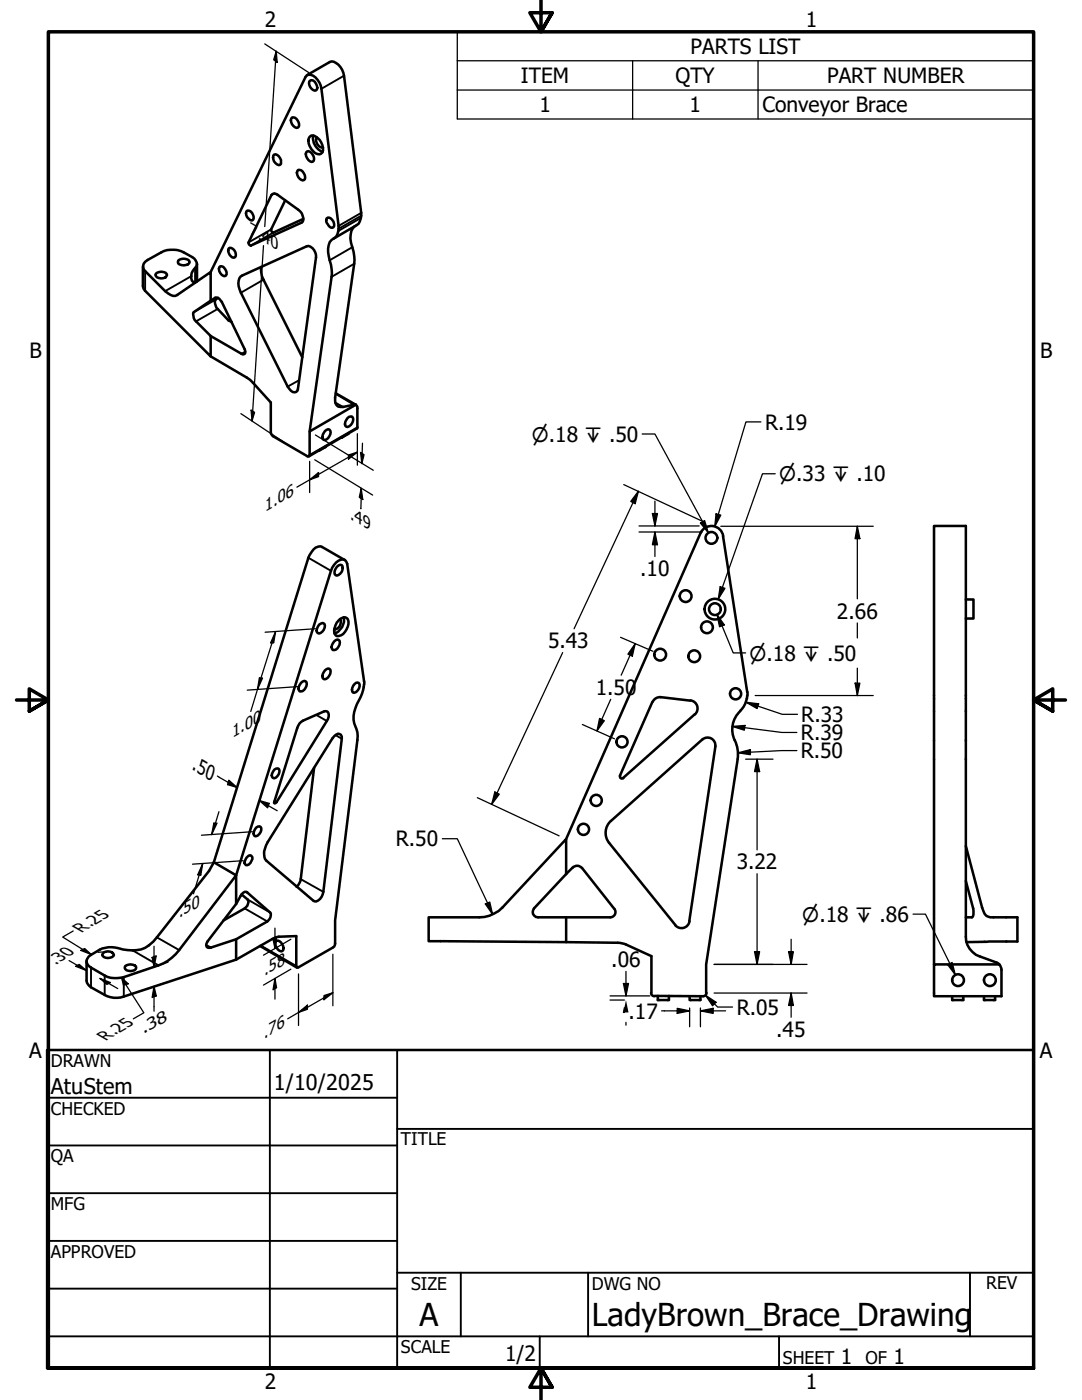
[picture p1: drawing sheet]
<svg xmlns="http://www.w3.org/2000/svg" width="216mm" height="279mm" viewBox="0 0 216 279" stroke-linecap="round" stroke-linejoin="round" font-family="sans-serif">
<!-- layer: Visible (ANSI) -->
<g fill="none" stroke="#000" stroke-width=".51">
<path d="M61.3 15l4.5-2.6a1.48 1.48 0 0 1 1.7 .5 3.8 3.8 0 0 1 1.1 2.2l3.5 28a2.35 2.35 0 0 1-1 1.9l-4.4 2.6M61.9 16.1a1.31 1.31 0 0 1 1.3 1.7l-.1 .2a1.3 1.3 0 0 1-1.2-1.9zM54.4 38.7l.3-.1 .7 .3 4.1 2.9a2.17 2.17 0 0 1 .9 2.5l-10.4 4.7a.57 .57 0 0 1-.4-.6zM54.7 30.9a1.37 1.37 0 0 1 1.2 2 1.37 1.37 0 0 1-1.2-2zM58.3 23.4a1.37 1.37 0 0 1 1.1 2.1 1.33 1.33 0 0 1-1.1-2.1zM59.5 33.9a1.37 1.37 0 0 1 1.1 2 1.33 1.33 0 0 1-1.1-2zM61.1 30.4l.2-.2a1.37 1.37 0 0 1 1.1 2.1 1.4 1.4 0 0 1-1.3-1.9zM61.8 27.3a1.03 1.03 0 0 1 1.5 .2 2.71 2.71 0 0 1 1 2.9 1.07 1.07 0 0 1-1.8-.2 2.37 2.37 0 0 1-.7-2.9zM62.5 27.1a2.84 2.84 0 0 0 1.9 3.2M63.2 27.4a1.36 1.36 0 0 0 1.3 2M28.5 53.2v3.9l.2 .6 13.3 13.4v-4M31.1 54.6a1.49 1.49 0 0 1 2.2 .3 1.34 1.34 0 0 1-2.3 0z"/>
<path d="M35.6 52a1.52 1.52 0 0 1 2.2 .3 1.53 1.53 0 0 1-2.2 .3zM38.9 56.5a1.55 1.55 0 0 1-.4-2.5 1.65 1.65 0 0 0 .7-1.6l-.1-.4a6.4 6.4 0 0 0-5.8-2.1l-1.1 .5-2.7 1.5a1.35 1.35 0 0 0-.5 2.2l4 4a2.77 2.77 0 0 0 2 1l7-4.8v5.7M39.3 52.6v3.6M42 54.3l19-38.9a1.16 1.16 0 0 1 1.9 0 3.8 3.8 0 0 1 1.2 2.3l3.5 27.4a2.63 2.63 0 0 1-1.4 2.8 4.1 4.1 0 0 0-.4 4 7.7 7.7 0 0 1 .4 3.3l-4.4 30.9M43.5 59.4l-.5 .4a1.84 1.84 0 0 0 .4 1.9l2.2 2.2 .6 .4M43.9 53.1a1.35 1.35 0 0 1 1.2 1.9l-.3 .1a1.33 1.33 0 0 1-.9-2zM45.8 49.5a1.29 1.29 0 0 1 1.1 1.8 .8 .8 0 0 1-1.1-.5 .97 .97 0 0 1 0-1.3zM48 55.2l13.2-6.1a1.86 1.86 0 0 1 1.9 2.3l-3.7 26.3a.71 .71 0 0 1-1 .5l-.4-.2-.6-.8-9.3-18.8a2.97 2.97 0 0 1-.1-3.2zM49.3 42a1.29 1.29 0 0 1 1.2 1.9 .83 .83 0 0 1-1.2-.5 .97 .97 0 0 1 0-1.4zM52.1 53.3a4.3 4.3 0 0 0 .5 2.5l7.7 15.5M56.9 40l-2.8 5.8a.57 .57 0 0 0 .4 .6l6-2.7M65.2 43.6l.2-.2a1.38 1.38 0 0 1 1.1 1.9l-.2 .2a1.71 1.71 0 0 1-1.1-1.9z"/>
<path d="M70.8 45.1a3.8 3.8 0 0 0-.5 4.2 7.7 7.7 0 0 1 .4 3.3l-3.8 26.8a1.4 1.4 0 0 0 1 1.8l3.1-.4M42 71.1l7.3 4.3 1.2 1 3.5 3.9 .1 6.3 .4 .5 6.8 4h.2l.3-.3v-4.7l9.2-5.3M42 60l.9-.6a.9 .9 0 0 1 1.1 .5l4.8 9.7a.67 .67 0 0 1-.3 1.1l-6.5-3.6M42 60l-3.3 2.3-.2 .4a1.75 1.75 0 0 0 .6 1.4l2.9 3M67 78.5l4 2.3M64.8 86l.7-.3a.79 .79 0 0 1 .5 .6 .79 .79 0 0 1-.3 .8 .85 .85 0 0 1-1.3 .5 1.58 1.58 0 0 1 .4-1.6zM65 89.2l-1.3 .7M69.3 83.4l.4-.2 .5-.1a1.33 1.33 0 0 1-1.1 2.1 1.14 1.14 0 0 1 .2-1.8zM69.5 86.6l-1.4 .7M71 80.8l.3 .4v4.3l-9.6 5.6M67.2 113.1l.7-.4 .3 .1a1.37 1.37 0 0 1-1.2 2 1.14 1.14 0 0 1 .2-1.7zM68.8 111.8l-4.5-2.6a1.68 1.68 0 0 0-2.1 1l-.7 1.1-18.8 60.8"/>
<path d="M144.3 107l4.8 31.1M144.3 107a2.38 2.38 0 0 0-2-2 2.38 2.38 0 0 0-2.5 1.4l-26.8 61M192.7 119.6h1.5v3.8h-1.5M60.1 136.3l.6-.4 .3 .1a1.37 1.37 0 0 1-1.2 2 1.17 1.17 0 0 1 .3-1.7zM63.7 124.7l.6-.4 .3 .1a1.3 1.3 0 0 1-1.2 2 1.14 1.14 0 0 1 .3-1.7zM64.8 133.8l.7-.4 .2 .1a1.37 1.37 0 0 1-1.1 2 1.17 1.17 0 0 1 .2-1.7zM66.7 128l.6-.4 .3 .1a1.37 1.37 0 0 1-1.2 2 1.17 1.17 0 0 1 .3-1.7zM67.6 123.8a1.19 1.19 0 0 1 1.8-.2 2.82 2.82 0 0 1-1.8 3.3 .81 .81 0 0 1-.9-1 3.5 3.5 0 0 1 .9-2.1zM67.8 123.6a1.37 1.37 0 0 1-1.1 2M68.6 123.2a2.84 2.84 0 0 1-1.9 3.2M70.7 136.5l.4-.2h.5a1.37 1.37 0 0 1-1.1 1.9 1.17 1.17 0 0 1 .2-1.7zM137.7 139.8l-5.9-.7a1.56 1.56 0 0 0-1.6 1"/>
<path d="M137.8 139.8a1.62 1.62 0 0 1 1.3 1.1 1.62 1.62 0 0 1-.4 1.7l-14.4 12.7M149 139.4l-.5 1.4-.8 1.1M149.1 138.8l-.1 .6M149.1 138.1v.7M54.7 153.6l.4-.2h.5a1.3 1.3 0 0 1-1.1 1.9 .9 .9 0 0 1 0-1.3zM59.8 144.4l.7-.6 4.5-1.9a.74 .74 0 0 1 .6 1l-.4 1-10 16.2-.4 .2-.1-.1 4.6-14.9zM62.7 153.2l-2.7 22.3-.2 .7-.6 .8M66.7 146.9l.7-.5 .4 .1 .2 .1 .2 .4v.4l-3.7 30.6a1.98 1.98 0 0 1-1.7 1.9l-9.7-8.1a2.93 2.93 0 0 1 0-3.1zM130.2 140.1l-6.5 14.7a.41 .41 0 0 0 .2 .5 .41 .41 0 0 0 .5 0M140.1 147.6l-18.2 16.2a3.2 3.2 0 0 0-.3 4.4M140.2 147.6a1.56 1.56 0 0 1 1.7-.2 1.56 1.56 0 0 1 .8 1.6M142.7 149l-5.2 34.8"/>
<path d="M146.6 147.7l.6 1.9v1.9M147.2 151.5l-6.3 41v5.7M147.7 141.9a5 5 0 0 0-1.1 5.9M42.7 172.1l-1 1.7-10.4 13.3a6 6 0 0 1-6.8 2.4 6.2 6.2 0 0 0-6.8 1.4 1.3 1.3 0 0 0 .5 2.2l2.7 1.6a5.3 5.3 0 0 0 3.8 .3l6.9-2.3a8.5 8.5 0 0 0 4.2-3.1l11.3-14.9v5.7M42.7 172.1l4.4 2.6 18.9-60.8a2.93 2.93 0 0 1 2.5-2.3l.3 .2 .5 .7 3.3 23.5a7.8 7.8 0 0 1-1.4 4.5 5.3 5.3 0 0 0-.1 5l.2 .6v1.6l-4.4 36v4.6l-.2 .6-7.3 4.2-.2-.1-.1-.2v-6l-3.5 .1-1.2 .5-7.3 4.1M48.2 178.5l1.2 1a1.46 1.46 0 0 1-.6 1.8l-4.2 2.4M49.3 171l.4-.2 .3-.1 .2 .1a1.03 1.03 0 0 1-.2 1.4l-.7 .5h-.2l-.2-.2a1.51 1.51 0 0 1 .4-1.5zM51.1 165.2l.7-.3a.72 .72 0 0 1 .2 1.2 1.14 1.14 0 0 1-1.1 .8 1.14 1.14 0 0 1 .2-1.7zM113 174.4v-7l-12.7 13.7a6.8 6.8 0 0 1-4.7 2h-10.1v4.7l27.5 .2v-4.9M113 174.4l-6.4 6.9a1.06 1.06 0 0 0-.2 1.2 1.06 1.06 0 0 0 1 .6h14.3M114.2 173.2l-1.2 1.2M114.3 173.2a1.28 1.28 0 0 1 1.8 0l6.5 8.2a1.05 1.05 0 0 1 .1 1.1 1.05 1.05 0 0 1-.9 .6"/>
<path d="M121.5 168.2l13.2 16.4M192.7 168.8l3.3 12.3a2.15 2.15 0 0 0 1.6 2h5.4v4.8l-10.2 .1M192.7 175.8l1.5 5.5v.8a.97 .97 0 0 1-.3 1h-1.2M20.5 190.3a1.39 1.39 0 0 1 2.2 .3 1.4 1.4 0 0 1-2.3 0zM25 192.8a1.72 1.72 0 0 1 2.1 0l.1 .3a1.28 1.28 0 0 1-2.3 0zM47.1 187.5v4l-22.4 7.4a4.6 4.6 0 0 1-3.8-.3l-2.7-1.6a1.89 1.89 0 0 1-.9-1.3v-3.9M47.1 180.4a4 4 0 0 1 1.7-2.4l.5 .1 4.6 4a1.46 1.46 0 0 1-.6 1.8l-6.2 3.6M47.1 180.4l-5.7 7.5a.83 .83 0 0 0 0 1.2h.7l5-1.6M51.9 188.8l7.3 4.3M55 188l.2-.2a1.37 1.37 0 0 1 1.1 2 1.4 1.4 0 0 1-1.3-1.8zM113 188l10.3 .2 1.7 .3M125 188.5l5 2.3v7.3"/>
<path d="M129.9 198.2a.67 .67 0 0 0 .7 .6M130.6 198.8h9.7M131.3 198.8v.8h2.2v-.8M137.6 183.8a1.62 1.62 0 0 1-1.2 1.4 1.62 1.62 0 0 1-1.7-.6M137.6 198.8v.8h2.2v-.8M141 198.2a.67 .67 0 0 1-.7 .6M186.4 192.5v-87.5h6.3v81.9a4.1 4.1 0 0 0 2.8 4l3.6 1.3 .3 .3h-13v6.3h13.4v-5.3M190 198.8v.8h2.2v-.8M196.3 198.8v.8h2.3v-.8M199.4 192.5l.3 .5 .1 .6"/>
<circle cx="136.8" cy="119" r="1.17"/>
<circle cx="142" cy="107.3" r="1.17"/>
<circle cx="131.7" cy="130.7" r="1.17"/>
<circle cx="138.5" cy="131" r="1.17"/>
<circle cx="141.1" cy="125.2" r="1.17"/>
<circle cx="142.7" cy="121.6" r="1.17"/>
<circle cx="142.7" cy="121.6" r="2.06"/>
<circle cx="146.8" cy="138.5" r="1.11"/>
<circle cx="119" cy="159.7" r="1.11"/>
<circle cx="124.1" cy="148.1" r="1.11"/>
<circle cx="116.4" cy="165.5" r="1.11"/>
<circle cx="191.2" cy="195.6" r="1.17"/>
<circle cx="197.5" cy="195.6" r="1.17"/>
</g>
<!-- layer: Visible Narrow (ANSI) -->
<g fill="none" stroke="#000" stroke-width=".38">
<path d="M68.6 15.1l-4.5 2.6M54.8 38.6l-.6 .3M29 54.1v3.9M38.2 55.1l-5.2 3M38.9 53.5v3M43 59.8l-4.3 2.5M52.6 55.8l-4.5 2.6M54.1 45.8l-4.5 2.6M54.5 46.4l-4.5 2.6M60.3 44.4h-.2M70.3 49.3l-4.5 2.6M70.7 52.6l-4.5 2.6"/>
<path d="M72 43.5l-4.5 2.6M72.1 43.1l-4.5 2.6M72.1 42.5l-4.5 2.6M43.4 61.7l-4.3 2.4M49 70.2l-.8 .4M59.7 75.9l-2.3 1.3M67 78.6l3.6 2.2M65 89.2h.1M66.9 80.3l1.6 .9M68.3 87.2v.1M71.3 85.3l-9.5 5.5M61.5 111.3l4.5 2.6"/>
<path d="M54.7 159.9l.5 .2M63.1 142.7l2.1 1.2M66.9 146.7l1.3 .7M49.2 178l.1 .1M49.4 179.5l4.5 2.6M60 175.5l4.5 2.5M18.2 193.1v3.9M20.9 194.7v3.9M24.7 195v3.9M26.5 189.7l5.1 3M31.3 187.1l4.5 2.5M41.1 188.6l1 .5"/>
<path d="M48.8 181.3l4.5 2.6M52.1 188.7l7 4.1"/>
</g>
<g fill="#000">
<circle cx="42.9" cy="59.4" r=".19"/>
<circle cx="63.8" cy="89.9" r=".19"/>
<circle cx="69.4" cy="86.6" r=".19"/>
</g>
<!-- layer: Symbol (ANSI) -->
<g fill="none" stroke="#000" stroke-width=".25">
<path d="M91.2 12.1v-5.7h115v5.7M91.2 12.1h115v5.9M91.2 12.1v11.6h115v-5.7M91.2 18h115M126.2 12.1v11.6M151.3 12.1v11.6M128.1 86.6h2.6l10.7 19.8M154.7 94.6h-2.6l-8.8 25M139.8 104.4l.8-.5 .8 2.5zM143.7 117.1l1 .3-1.4 2.2zM143.1 122.6l1.4 2.1-.9 .4zM143.1 122.6l3.2 7.7h2.5"/>
<path d="M182.2 182.4h2.5l5.9 12.2M189.1 192.5l.9-.4 .6 2.5z"/>
</g>
<!-- layer: Border (ANSI) -->
<path d="M107.9 0v6.4l-2.2-3.9h4.5l-2.3 3.9 2.3-3.9M3.3 139.7h6.4l-3.9-2.2v4.4l3.9-2.2-3.9 2.2M212.6 139.7h-6.4l3.9-2.2v4.4l-3.9-2.2 3.9 2.2M9.7 273v-266.6h196.5v266.6h-196.5h196.5M110.2 276.9l-2.3-3.9 2.3 3.9h-4.5l2.2-3.9v6.4" fill="none" stroke="#000" stroke-width=".7"/>
<!-- layer: Title (ANSI) -->
<g fill="none" stroke="#000" stroke-width=".38">
<path d="M9.4 219.1h69.8M53.8 209.5v63.5M79.2 209.5v63.5M9.4 228.6h69.8M9.4 238.1h69.8M79.2 225.3h127M9.4 247.6h69.8M9.4 257.2h69.8M79.2 254h127M91.9 254v12.7M117.3 254v12.7M193.5 254v12.7"/>
<path d="M9.4 266.7h196.8M107.7 266.7v6.3M155.4 266.7v6.3"/>
</g>
<path d="M9.4 209.5h196.8v63.5h-196.8z" fill="none" stroke="#000" stroke-width=".51"/>
<!-- layer: Symbol (ANSI) -->
<path d="M139.8 104.4l.8-.5 .8 2.5zM143.7 117.1l1 .3-1.4 2.2zM143.1 122.6l1.4 2.1-.9 .4zM189.1 192.5l.9-.4 .6 2.5z" fill="#000"/>
<!-- layer: Dimension (ANSI) -->
<g fill="none" stroke="#000" stroke-width=".25">
<path d="M52.8 8.8l8.8 5.7M55.1 10.2l.2 2.2-.7-.5zM55.1 10.2l-2.3 35M52.6 49l-2.3 35M48.1 82.5l8.7 5.8M50.1 81.9l.7 .4-.5 1.7zM61.8 95.8l1.8-1.5v.8zM61.8 92.1v6.2M62.8 91.8l11.6 7M62.9 86.8l11.6 7.1M69.5 90.8l1.8-.6-1.8 1.4zM71.3 90.2l-12.1 7"/>
<path d="M71.3 86.6v6.2M71.9 90.3l.7 .4-.4 1.8zM72.1 97.5l.3 2.2-.7-.4zM72.1 97.5l-.1 4M72.3 88.5l-.1 4M124.5 96.7l15.9 7.4M127.4 98l-.7 2.5-.8-.4zM127.4 98l-12.8 27.5M151.8 84.2h-3l-6.2 20.9M127.5 106.2h12.6M127.5 105h12M130.2 102.5h1l-.5 2.5z"/>
<path d="M130.7 106.2l.5 2.5h-1zM130.7 100v5M130.7 106.2v4.9M142.9 102.6l.9 .2-1.2 2.3zM143.8 105h30.4M171.1 105l.5 2.5h-1zM171.1 105v14.5M51.8 135.3h.6l-1 2.3zM55 126l-.4 2.3h-.6zM55 126l-5 16M59.4 137l-10.1 .7M62.9 125.5l-10 .7"/>
<path d="M112.3 130.2l-14.2 30.3M121.9 139.6l-2.8 6.3M123.8 127.2l6.5 2.8M126.7 128.5l-.5 2.4-.9-.3zM126.7 128.5l-2.7 6.2M150.7 138.8h23.5M170.6 136.3h1l-.5 2.5zM171.1 124.3v3M171.1 133.3v5.5M43.4 154.9l3.9 2.3M45.7 155.7l1.6 1.5-1.9-.6zM51.8 159.8l1.9 .5-.3 .9z"/>
<path d="M51.8 159.8l3.5 2M95.2 159.2l16.4 7.6M98.7 158.1l.9 .4-1.5 2zM116.2 144.6l6.4 2.8M119.6 143.4l1 .4-1.5 2.1zM146.1 145l2.6-.2-.2 .9zM146.1 145l9.9 1.2h3M147.3 150.2l2.4-.6v1zM148.8 151.5h5.4M148.8 140.1l2.6 .4-.3 .9zM148.8 140.1l7.3 2.5h3M151.1 151.5l.5 2.5h-1z"/>
<path d="M151.1 151.5v18.1M159 149.8h-3l-8.7 .4M40.4 172.3l-.3 2.3h-.7zM40.4 172.3l-1.8 6.1M42.7 164.3h.6l-1.1 2.3zM43.7 162l-1.5 4.6M48.5 171.8l-10.1 .7M50.4 166l-10.2 .7M88.3 167.4h2.9l7.1 15.1M151.1 174.4v18.1M13.8 191.7l3.4 2M14.6 185.8l-2.1 1.2 5.7 3.5"/>
<path d="M15.1 192.8l.7-.3 1.4 1.2zM16.1 189.7l.8-.4 1.3 1.2zM19.6 190.1h1.6M19.9 195.3l2.1 .8-.7 .4zM19.9 195.3l3.6 2M24.3 195.1l1.3 1.2-1 .3zM24.3 195.1l4.4 7-2.1 1.2M30.4 191.1l.8-.3-.5 2.2zM30.7 196.8l.5 2-.8 .3zM30.7 188.8v4.2M30.7 196.8v5M33.5 196l-7.4 2.4"/>
<path d="M33.5 192l-7.4 2.5M54.5 187.5l.7-.4-.3 2.2zM54.9 195.3l.3 1.8-.7 .4zM54.9 185.2v4.1M54.9 195.3v4.1M58 187.5l-5.4 3.1M58 193.4l-5.4 3.2M59.6 194.4v10.3M64.6 198.7l1.8-.6-1.8 1.4zM66.4 198.1l-9 5.2M66.4 190.4v10.3M96.8 180.4l.9-.4 .6 2.5z"/>
<path d="M121.7 198.8h8M121.7 199.6h2.9M124.4 196.3h1l-.5 2.5zM124.9 193.9v4.9M140.8 198.6l2.1 1.4-.7 .7zM140.8 198.6l2.4 2.4h3M142.5 192.5h18.5M142.5 198.2h18.5M150.6 189.9h1l-.5 2.6zM157.4 189.9h.9l-.4 2.6zM157.9 198.2l.4 2.5h-.9zM157.9 187.5v5"/>
<path d="M157.9 198.2v4.8M59.6 202.1l1.7-1.5v.8zM124.6 201.1l-.2 1h.2M124.9 204v.6M132 201.7h5.6M135.1 201.2l2.5 .5-2.5 .5zM137.6 201.2v3.7M139.8 201.7l2.5-.5v1zM139.8 201.7h5M139.8 201.2v3.7"/>
</g>
<g fill="#000">
<path d="M55.1 10.2l.2 2.2-.7-.5zM50.1 81.9l.7 .4-.5 1.7zM61.8 95.8l1.8-1.5v.8zM69.5 90.8l1.8-.6-1.8 1.4zM71.9 90.3l.7 .4-.4 1.8zM72.1 97.5l.3 2.2-.7-.4zM127.4 98l-.7 2.5-.8-.4zM130.2 102.5h1l-.5 2.5zM130.7 106.2l.5 2.5h-1zM142.9 102.6l.9 .2-1.2 2.3zM171.1 105l.5 2.5h-1zM51.8 135.3h.6l-1 2.3z"/>
<path d="M55 126l-.4 2.3h-.6zM126.7 128.5l-.5 2.4-.9-.3zM170.6 136.3h1l-.5 2.5zM45.7 155.7l1.6 1.5-1.9-.6zM98.7 158.1l.9 .4-1.5 2zM119.6 143.4l1 .4-1.5 2.1zM146.1 145l2.6-.2-.2 .9zM147.3 150.2l2.4-.6v1zM148.8 140.1l2.6 .4-.3 .9zM151.1 151.5l.5 2.5h-1zM40.4 172.3l-.3 2.3h-.7zM42.7 164.3h.6l-1.1 2.3z"/>
<path d="M51.8 159.8l1.9 .5-.3 .9zM15.1 192.8l.7-.3 1.4 1.2zM16.1 189.7l.8-.4 1.3 1.2zM19.9 195.3l2.1 .8-.7 .4zM24.3 195.1l1.3 1.2-1 .3zM30.4 191.1l.8-.3-.5 2.2zM30.7 196.8l.5 2-.8 .3zM54.5 187.5l.7-.4-.3 2.2zM54.9 195.3l.3 1.8-.7 .4zM64.6 198.7l1.8-.6-1.8 1.4zM96.8 180.4l.9-.4 .6 2.5zM124.4 196.3h1l-.5 2.5z"/>
<path d="M150.6 189.9h1l-.5 2.6zM157.4 189.9h.9l-.4 2.6zM59.6 202.1l1.7-1.5v.8zM124.9 199.6l.5 2.5h-1zM135.1 201.2l2.5 .5-2.5 .5zM139.8 201.7l2.5-.5v1zM140.8 198.6l2.1 1.4-.7 .7zM157.9 198.2l.4 2.5h-.9z"/>
</g>
<g font-size="6.3">
<text x="83.7" y="264.5">A</text>
<text x="118.1" y="264.7">LadyBrown_Brace_Drawing</text>
</g>
<g font-size="4.3">
<text x="10.2" y="218.2">AtuStem</text>
<text x="54.6" y="217.6">1/10/2025</text>
</g>
<g font-size="4.2">
<text x="52.8" y="5.3">2</text>
<text x="160.8" y="5.3">1</text>
<text x="137.8" y="10.8">PARTS LIST</text>
<text x="103.9" y="16.6">ITEM</text>
<text x="134.8" y="16.6">QTY</text>
<text x="165" y="16.6">PART NUMBER</text>
<text x="107.6" y="22.4">1</text>
<text x="137.6" y="22.4">1</text>
<text x="152.1" y="22.4">Conveyor Brace</text>
<text x="5.9" y="71.4">B</text>
<text x="207.6" y="71.4">B</text>
<text x="152.7" y="85.7">R.19</text>
<text x="127.8" y="115">.10</text>
<text x="167" y="123.4">2.66</text>
<text x="109.3" y="129.4">5.43</text>
<text x="118.9" y="138.7">1.50</text>
<text x="159.8" y="147.7">R.39</text>
<text x="159.9" y="144.1">R.33</text>
<text x="159.8" y="151.3">R.50</text>
<text x="79" y="168.9">R.50</text>
<text x="147" y="173.5">3.22</text>
<text x="122" y="193">.06</text>
<text x="125.4" y="203.3">.17</text>
<text x="147" y="202.5">R.05</text>
<text x="154.9" y="206.9">.45</text>
<text x="5.8" y="211.1">A</text>
<text x="207.5" y="211.1">A</text>
<text x="100.8" y="271.7">1/2</text>
<text x="167.8" y="272.2">1</text>
<text x="178.3" y="272.2">1</text>
<text x="52.8" y="277.1">2</text>
<text x="160.8" y="277.1">1</text>
</g>
<text font-size="4" x="38.2" y="153.5" transform="rotate(30 38.2 153.5)">.50</text>
<g font-size="3.9">
<text x="106.1" y="88.1">⌀.18 ↧ .50</text>
<text x="155.4" y="96.1">⌀.33 ↧ .10</text>
<text x="149.5" y="131.8">⌀.18 ↧ .50</text>
<text x="160.1" y="184">⌀.18 ↧ .86</text>
</g>
<g font-size="3.5">
<text x="10.2" y="212.9">DRAWN</text>
<text x="10.2" y="222.4">CHECKED</text>
<text x="10.2" y="232">QA</text>
<text x="80" y="228.6">TITLE</text>
<text x="10.2" y="241.5">MFG</text>
<text x="10.2" y="251">APPROVED</text>
<text x="82" y="257.4">SIZE</text>
<text x="118.1" y="257.4">DWG NO</text>
<text x="196.8" y="257.3">REV</text>
<text x="80" y="270.1">SCALE</text>
<text x="156.2" y="272.2">SHEET</text>
<text x="172.7" y="272.2">OF</text>
</g>
<g font-size="3.4">
<text x="49.8" y="46.7" transform="rotate(30 49.8 46.7)">7.40</text>
<text x="52.9" y="102.1" transform="rotate(-30 52.9 102.1)">1.06</text>
<text x="69.8" y="103.5" transform="rotate(30 69.8 103.5)">.49</text>
<text x="46.4" y="147.3" transform="rotate(-30 46.4 147.3)">1.00</text>
<text x="35.8" y="183.2" transform="rotate(-30 35.8 183.2)">.50</text>
<text x="16.3" y="186.1" transform="rotate(-30 16.3 186.1)">R.25</text>
<text x="11.1" y="192.5" transform="rotate(-30 11.1 192.5)">.30</text>
<text x="52.8" y="194.8" transform="rotate(-30 52.8 194.8)">.58</text>
<text x="21.1" y="207.7" transform="rotate(-30 21.1 207.7)">R.25</text>
<text x="52.7" y="207.3" transform="rotate(-30 52.7 207.3)">.76</text>
</g>
<text font-size="3.1" x="28.6" y="206.4" transform="rotate(-30 28.6 206.4)">.38</text>
</svg>
